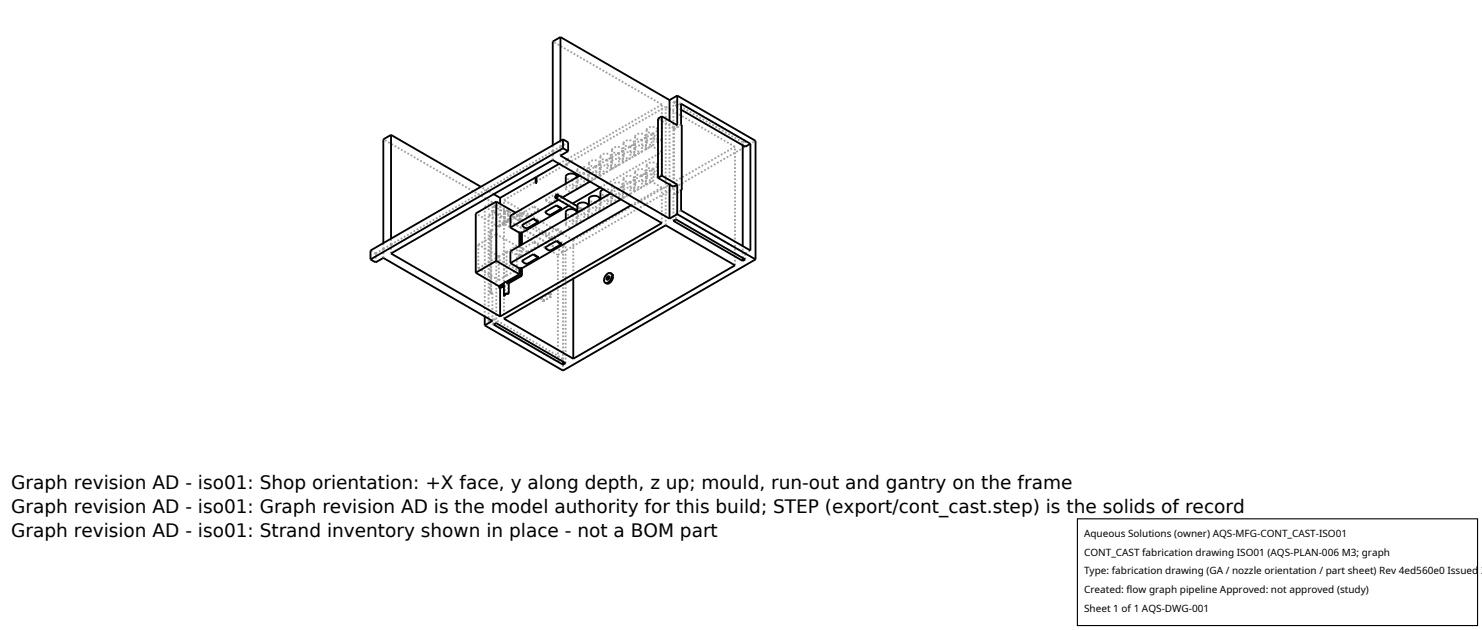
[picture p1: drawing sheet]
<svg xmlns="http://www.w3.org/2000/svg" width="212mm" height="90mm" viewBox="0 0 212 90" stroke-linecap="round" stroke-linejoin="round" font-family="sans-serif">
<g fill="none" stroke="#a0a0a0" stroke-width=".26" stroke-dasharray=".3 .3" stroke-linecap="butt">
<path d="M90.7 19.5l.2-.3 .5-.1 .6 .1 .3 .3M90.7 19.5v1.7M91.7 19.9v1.7M91.7 19.9h-.7l-.3-.4M92.2 19.6v1.7M92.2 19.6l-.5 .3M92.3 19.5l-.1 .1M92.3 19.5v1.7M92.4 18.6l.2-.3 .5-.2 .6 .1 .2 .4M92.4 18.6v1.7M93.1 19.2v1.6M93.3 19v1.7"/>
<path d="M93.3 19l-.7-.1-.2-.3M93.9 18.7v1.7M93.9 18.7l-.6 .3M93.9 18.6v.1M93.9 18.6v1.7M94.5 14.9l-15.6-9M96.2 14.6l.3-.2M96.2 18.2l.5-.3M96.2 18.4v-3.8M96.2 18.2l-2.2-1.3M96.3 18.5v9.3M96.3 18.5l-.1-.1"/>
<path d="M96.3 18.5l1.1-.7M96.5 14.4v.8M96.5 15.2l.8-.4M97.3 17.8l-1.1 .6M97.3 15.7l-.8-.5M53.6 36.2l1.1-.6M53.6 37.5v-1.3M53.6 36.2l-.7-.4M54.7 36.8v-1.2M54.7 35.6v-.9M54.7 35.6l1.1-.7M55.8 36.2v-1.3"/>
<path d="M55.8 34.9v-.8M55.8 34.9l23.1-13.3M68.3 34.9l2.6-1.5M68.3 38.3l2.6-1.5M68.3 34.9v3.4M69.2 29.5l11.2 6.5M69.2 29.5l1.1-.6M69.8 30.7l.7-.4M70 32.9l.1-.1M70.1 32.8v8.9M70.1 33l-.1-.1M70.3 28.9l-15.6-9"/>
<path d="M70.3 32.9v-4M70.3 32.9l-.2 .1M70.3 32.9l-.2-.1M70.5 27.7l-1.8-1M70.5 29.4l.4-.2M70.5 29.4v.9M70.9 36.8v-3.4M71.2 32.2v.2M71.2 32.4l-3.3-1.9M71.2 32.2l.8-.5M71.2 32.4l.8-.4M71.2 36.6l.8-.4"/>
<path d="M71.2 36.6l-2.9-1.7M71.2 36.6v3.4M71.4 32.3v-3.2M71.4 32.3l-.2-.1M72 31.8v.1M72 30.3l.2-.2h.5M72 30.3v1.5M72 28.6l23.1-13.4M72 31.7v.1M72 31.7v.3M72 36.2v3.4M72 30.5v1.4"/>
<path d="M72 31.9l-.6 .4M72 30.5v-.2M72.1 30.3l.1-.2h.4M72.1 31.8v.1M72.1 30.3v1.5M72.1 30.4v1.5M72.1 30.4l-.1 .1M72.1 30.4v-.1M72.3 31.7l-.3 .3M72.3 31.7l1.9-1M72.3 31.5l2.1-1.1M72.3 31.5v.2"/>
<path d="M72.3 36l1.5-.9M72.3 39.4l1.5-.9M72.3 36v3.4M72.3 36l-.3 .2M72.3 39.4l-.3 .2M72.6 30.1v1.5M72.6 31.6l-.5 .3M72.6 31.6h-.3l-.2 .2M72.7 30.1v1.5M72.7 30.1h-.1M72.7 31.6l-.4-.1M73.8 38.5v-3.4"/>
<path d="M73.8 35.1l-2.9-1.7M73.8 38.5l-2.9-1.7M74.2 30.7l-.6-.3M74.2 31.5l-1.3-.7M74.2 36.6l-1.3-.7M74.2 30.7v.8M74.2 35.1v1.5M74.4 31.4l-.2 .1M74.4 36.5l-.2 .1M74.4 31.4v-1M74.4 36.5v-1.5M74.5 31.5l7.3-4.1"/>
<path d="M74.5 31.5v-1M74.5 30.5l-1.8 1.1M74.5 31.5l-.1-.1M74.5 36.6l7.3-4.2M74.5 36.6v-1.7M74.5 36.6l-.1-.1M74.5 30.5l-.1-.1M75.3 37.7l-.8-.5M75.3 30.9l-.8-.4M75.3 32.6l-.8-.4M75.3 36l-.8-.4M75.3 30.9l-.4-.3-.4-.1"/>
<path d="M75.3 36l-.4-.3-.4-.1M76.2 29.5l-1.7 1M76.2 34.6l-1.7 1M76.9 30l-1.6 .9M76.9 30l-.7-.5M76.9 35l-1.6 1M76.9 35l-.7-.4M76.9 30l-.3-.4-.4-.1M76.9 35l-.3-.3-.4-.1M78.6 35.8l-.8-.5M78.6 29l-.8-.4M78.6 30.7l-.8-.4"/>
<path d="M78.6 34.1l-.8-.5M78.6 29l-.4-.3-.4-.1M78.6 34.1l-.4-.3-.4-.2M78.9 22.9v-1.3M78.9 21.6v-.9M78.9 21.6l1.1-.6M79.4 28.2l3.5 2.1M79.5 27.6l-1.7 1M79.5 32.7l-1.7 .9M79.6 27.9l3.5 2M79.7 36.4l-9.9-5.7M79.7 36.4l.7-.4"/>
<path d="M79.8 28.5l.5-.3M79.9 23.4l1-.6M80 21l1.1-.7M80 22.2v-1.2M80 21v-.9M80.2 28.1l-1.6 .9M80.2 28.1l-.7-.5M80.2 33.1l-1.6 1M80.2 33.1l-.7-.4M80.2 28.1l-.3-.4-.4-.1M80.2 33.1l-.3-.3-.4-.1M80.4 36l27.5-15.9"/>
<path d="M80.4 35.1l.4-.2M80.4 35.1l-9.9-5.7M80.4 36l-9.9-5.7M80.4 36v-.9M80.8 34.9l-9.9-5.7M80.8 26.9l.3 .4 .7 .1M80.8 32l.1 .2 .2 .2h.7M80.8 26.2v.7M80.8 31.3v.7M80.9 22.8l.1-.1M80.9 22.8v.8M80.9 23.6h.1"/>
<path d="M81 22.7l13.5-7.8M81 23.6h-.1M81 22.7v.9M81.2 29.4l.6-.3M81.8 25.7v1.7M81.8 30.7v1.7M81.8 25.7l-.7-.1-.3-.4M81.8 30.7h-.7l-.2-.2-.1-.2M81.9 34.3l23.1-13.3M81.9 34.3l-9.9-5.7M81.9 39.8v-5.5M82.3 27l1.1-.6"/>
<path d="M82.3 25.3v1.7M82.3 25.3l-.5 .4M82.3 27l.1-.1M82.3 32.1l1.1-.6M82.3 30.4v1.7M82.3 30.4l-.5 .3M82.3 32.1l.1-.1M82.4 26.9l-.2-.3-.6-.1-.5 .1-.3 .3M82.4 32l-.3-.3-.5-.1-.6 .1-.2 .3M82.4 25.2l-.1 .1M82.4 30.3l-.1 .1M82.4 25.3v1.6"/>
<path d="M82.4 30.4v1.6M82.5 26l.3 .3 .6 .1M82.5 31.1l.3 .3 .6 .1M82.5 24.3l.2-.3 .5-.2 .6 .1 .2 .4M82.5 24.3v.6M82.5 25.3v.7M82.5 30.4v.7M82.5 30.1l.3 .2M82.5 29.4l.6 .4M82.6 29.6l-.1-.2M82.8 25.1l10.3-5.9M82.8 29.7l-.1 .1-.1-.2"/>
<path d="M82.8 29.7l-.2-.1M82.8 30.3v-.3l.3-.2M82.9 30.3v-.3l.2-.1M83.1 29.9v.1M83.1 29.8l.1 .1M83.1 30l-.1 .2-.1 .1M83.2 29.9l-.1 .3-.3 .1M83.4 24.7v1.7M83.4 29.8v1.7M83.4 24.7l-.6-.1-.3-.3M83.4 29.8l-.6-.1M84 26.1l1.1-.6"/>
<path d="M84 24.4v1.7M84 24.4l-.6 .3M84 26.1v-.1M84 31.2l1.1-.7M84 29.5v1.7M84 29.5l-.6 .3M84 31.2v-.1M84 26l-.2-.3-.5-.2-.6 .1-.2 .4M84 31.1l-.2-.4-.5-.1-.6 .1-.2 .4M84 24.3v.1M84 29.4v.1M84 24.3v1.7"/>
<path d="M84 29.5v1.6M84.1 25l.1 .2 .2 .2 .7 .1M84.1 30.1l.3 .4h.7M84.1 23.3l.2-.3 .5-.1 .6 .1 .3 .3M84.1 23.3v1.7M84.1 29.4v.7M84.3 25.9l8.8-5.1M85.1 23.8v1.7M85.1 28.8v1.7M85.1 23.8l-.7-.1-.3-.4M85.1 28.8h-.7l-.3-.4M85.6 25.1l1.1-.6"/>
<path d="M85.6 23.4v1.7M85.6 23.4l-.5 .4M85.6 25.1l.1-.1M85.6 30.2l1.1-.6M85.6 28.5v1.7M85.6 28.5l-.5 .3M85.6 30.2l.1-.1M85.7 25l-.3-.3-.5-.1-.5 .1-.3 .3M85.7 30.1l-.3-.3-.5-.2-.5 .2-.3 .3M85.7 23.3l-.1 .1M85.7 28.4l-.1 .1M85.7 23.3v1.7"/>
<path d="M85.7 28.5v1.6M85.7 26.8l8.8-5.1M85.8 24.1l.3 .3 .6 .1M85.8 29.1l.2 .4 .7 .1M85.8 22.4l.2-.3 .5-.2 .6 .1 .2 .4M85.8 22.4v1.7M85.8 28.5v.6M86.2 27l.8 .1 .2 .1 .1 .3M86.7 39.9l.2 .1M86.7 22.8v1.7M86.7 27.9v1.7M86.7 22.8l-.6-.1-.3-.3"/>
<path d="M86.7 27.9l-.6-.1-.3-.3M87 39.4l.1 .2M87 39.6h.1M87.1 39.6l.1 .1M87.2 27.6l5.9-3.4M87.2 39.7l-.1 .3h-.2M87.3 24.2l1.1-.7M87.3 22.5v1.7M87.3 22.5l-.6 .3M87.3 24.2v-.1M87.3 29.3l1.1-.7M87.3 27.6v1.7"/>
<path d="M87.3 27.6l-.6 .3M87.3 29.3v-.2M87.3 24.1l-.2-.4-.6-.1-.5 .1-.2 .4M87.3 29.1l-.2-.3-.5-.1-.6 .1-.2 .3M87.3 22.4v.1M87.3 27.5v.1M87.3 22.4v1.7M87.3 27.5v1.6M87.4 23.1l.3 .4h.7M87.4 28.2l.1 .2 .2 .2h.7M87.4 21.4l.2-.3 .6-.1 .5 .1 .3 .3M87.4 26.5l.2-.3 .5-.1 .6 .1 .3 .3"/>
<path d="M87.4 21.4v1.7M87.4 26.5v1.7M88.4 21.9v1.6M88.4 26.9v1.7M88.4 21.9l-.7-.1-.2-.2-.1-.2M88.4 26.9l-.7-.1-.3-.3M88.7 28.5l4.4-2.6M88.9 23.2l1.1-.6M88.9 21.5v1.7M88.9 21.5l-.5 .4M88.9 23.2l.1-.1M88.9 28.3l1.1-.6"/>
<path d="M88.9 26.6v1.7M88.9 26.6l-.5 .3M88.9 28.3l.1-.1M89 23.1l-.2-.3-.6-.1-.5 .1-.3 .3M89 28.2l-.2-.3-.6-.2-.5 .2-.3 .3M89 21.4l-.1 .1M89 26.5l-.1 .1M89 21.4v1.7M89 26.5v1.7M89.1 22.2l.3 .3 .6 .1M89.1 27.2v.2l.3 .2 .6 .1M89.1 20.5l.2-.3 .5-.2 .6 .1 .2 .4"/>
<path d="M89.1 25.5l.2-.3 .5-.1 .6 .1 .2 .3M89.1 20.5v1.7M89.1 25.5v1.7M90 20.9v1.7M90 26v1.7M90 20.9l-.6-.1-.3-.3M90 26l-.6-.1-.3-.2v-.2M90.1 29.3l4.4-2.5M90.6 22.3l1.1-.7M90.6 20.6v1.7M90.6 20.6l-.6 .3M90.6 22.3v-.1"/>
<path d="M90.6 27.4l1.1-.7M90.6 25.7v1.7M90.6 25.7l-.6 .3M90.6 27.4v-.2M90.6 22.2l-.2-.3-.5-.2-.6 .1-.2 .4M90.6 27.2l-.2-.3-.6-.1-.5 .1-.2 .3M90.6 20.5v.1M90.6 25.5v.2M90.6 20.5v1.7M90.6 25.5v1.7M90.7 21.2l.1 .2 .2 .2h.7M90.7 26.3l.3 .3 .7 .1"/>
<path d="M90.7 24.6l.2-.3 .6-.2 .5 .2 .3 .3M90.7 24.6v1.7M91.7 25v1.7M91.7 25h-.7l-.2-.2-.1-.2M92.2 21.3l1.1-.6M92.2 21.3l.1-.1M92.2 26.4l1.1-.6M92.2 24.7v1.7M92.2 24.7l-.5 .3M92.2 26.4l.1-.1M92.3 21.2l-.3-.3-.5-.1-.5 .1-.3 .3M92.3 26.3l-.3-.3-.5-.2-.6 .2-.2 .3"/>
<path d="M92.3 24.6l-.1 .1M92.3 24.6v1.7M92.4 20.3v.2l.3 .1 .6 .1M92.4 25.3l.3 .4 .6 .1M92.4 23.6l.2-.3 .5-.1 .6 .1 .2 .3M92.4 23.6v1.7M93.1 24.2v1.7M93.3 24.1v1.7M93.3 24.1l-.6-.1-.3-.4M93.9 20.4l.6-.4M93.9 20.4v-.1M93.9 25.5l.6-.4"/>
<path d="M93.9 23.8v1.7M93.9 23.8l-.6 .3M93.9 25.5v-.2M93.9 20.3l-.2-.4-.5-.1-.6 .1-.2 .4M93.9 25.3l-.2-.3-.5-.1-.6 .1-.2 .3M93.9 23.6v.2M93.9 23.6v1.7M94.5 31.9v-5.1M94.5 20v-5.1M94.5 20l-1.4-.8M94.5 21.7l-1.4-.9M94.5 25.1v-3.4"/>
<path d="M94.5 25.1l-1.4-.9M94.5 26.8l-1.4-.9M95.1 32.2v-17M95.6 26.4v-9.1M96.2 26.7v-8.5M96.2 31.5v-3.8M96.3 27.8l-.1-.1M96.3 27.8l1-.6M96.5 30.5l.8-.4M96.5 30.5v.8M97.3 27.1l-1.1 .6M105 21l-9.9-5.8"/>
<path d="M105 37.9v-16.9M106.1 20.3l-9.9-5.7M106.1 20.3l.3-.2M106.1 36.8v-1.7M106.1 20.7v-.4M106.4 20.1l-9.9-5.7M106.4 21v-.9M106.4 36.2l.8-.4M106.4 37v-.8M106.4 36.2l-9.9-5.7M69.2 45.2v-15.7M69.8 45.9v-15.2"/>
<path d="M69.8 45.9l.7-.4M70 41.8v-8.9M70 41.8l.1-.1M70.1 41.9v-8.9M70.1 41.9l-.1-.1M70.3 41.8l-.2 .1M70.3 45.8v-4M70.3 41.8l-.2-.1M70.5 45.5v.9M70.9 46.1v-16.9M71.2 40l.8-.4M71.2 40l-2.9-1.7"/>
<path d="M72 40.7v.1M72 45.5v-16.9M72 40.8v.1M72 40.8v1.5M72.1 40.7v.1M72.1 40.7v1.5M72.1 40.8v1.3M72.6 40.5l-.5 .3M72.6 40.5v1.5M72.6 40.5h-.4l-.1 .2M77.3 42.5v.3l.3 .2M77.4 42.6v.2l.2 .2"/>
<path d="M77.5 42.5h-.2M77.5 42.6h-.1M77.6 43v-.2l-.1-.2M77.6 43l.1-.2-.2-.3M78.4 41.9h.2M78.4 41.9l-1.1 .6M78.5 41.9h.1M78.5 41.9l-1.1 .7M78.6 41.9l.2 .3-.1 .2M78.6 41.9l.1 .2v.2M78.7 42.3l-.2-.1v-.3M78.7 42.3l-1.1 .7"/>
<path d="M78.7 42.4l-.3-.2v-.3M78.7 42.4l-1.1 .6M79.7 51.6l-9.9-5.7M79.7 51.6v-15.2M79.7 51.6l.7-.4M80.4 52.9v-16.9M80.4 51.2l-9.9-5.7M80.4 51.6v-.4M80.8 51.9v-17M86.6 40.5l-.1-.4 .1-.5 .4-.5h.4M86.9 40l-.1-.1"/>
</g>
<g fill="none" stroke="#000" stroke-width=".26">
<path d="M55.8 19.3l-1.1 .6v14.8M55.8 19.3l12.9 7.4M55.8 19.3v14.8M80 5.3l15.6 9M80 5.3l-1.1 .6v14.8M80 5.3v14.8M80.4 19.9v1.3M80.4 19.9l-27.5 15.9v1.2M80.4 19.9l.7 .4v1.3M94.5 16.6v8.5M94.5 16.6l-.5 .3v8.5M95.6 14.3v3"/>
<path d="M96.7 13.7l11.2 6.4v16.9M96.7 13.7l-1.1 .6M96.7 13.7v4.2l-2.2-1.3M97.3 15.7l9.1 5.3 .8-.5M52.9 37l.7 .5 1.1-.7 15.6 9-1.1 .7M55.8 36.2l23.1-13.3 15.6 9-23.1 13.3zM67.9 38.9l3.3 2M70.5 27.7l.9 .6M70.9 28.8l-3 1.7v8.4M70.9 28.8l2.7 1.6M70.9 28.8v8.5M70.9 37.3l-3 1.6"/>
<path d="M70.9 37.3l3.3 1.9M71.4 28.3v.8M72.9 37.6l1.3 .7M72.9 32.5l1.3 .7M74.2 39.2l-1.9 1M74.2 33.2v1.9M74.2 38.3v.9M74.4 39.3l.1 .1M74.4 39.3l-2.1 1.1M74.4 33.1v1.9M74.4 38.2v1.1M74.4 38.2l.1 .1"/>
<path d="M74.4 38.2l-.2 .1M74.4 33.1l-.2 .1M74.4 33.1l.1 .1M74.5 39.4l-1.8 1.1M74.5 33.2v1.7M74.5 38.3v1.1M76.2 36.3l-1.7 .9 .4 .4 .4 .1 1.6-1M76.2 36.3l.4 .3 .3 .1M76.2 31.2l-1.7 1 .4 .3 .4 .1 1.6-.9M76.2 31.2l.3 .3 .4 .2M76.2 36.3l.7 .4M76.2 31.2l.7 .5"/>
<path d="M76.5 25.3l-5.1 3M76.5 25.3v.9M76.6 25.3h-.1M76.6 26.1l-.1 .1M76.6 25.3v.8M79.4 28.3l3.1 1.8M79.4 27.9l.2-.1 .1 .2-.3 .3-.1-.2zM79.5 34.4l-1.7 .9 .4 .4 .4 .1 1.6-1M79.5 34.4l.3 .3 .4 .1M79.5 29.3l-1.7 1 .4 .3 .4 .1 1.6-1M79.5 29.3l.4 .3 .3 .1M79.5 34.4l.7 .4"/>
<path d="M79.5 29.3l.7 .4M79.6 27.8v.3l-.2 .2M79.6 27.8l-.2 .2v.3M79.6 27.8l2.9 1.6M79.8 28.5l-6.9 4M79.9 23.4l-3.3 1.9M80.4 21.2l.7 .4M80.4 21.2l-27.5 15.8M81.1 21.6l-1.1 .6 15.6 9M81.2 29.4l-6.7 3.8M81.9 39.8v11.4M82.4 25.3l-.1-.3-.3-.2h-.5l-.4 .1-.3 .3v1"/>
<path d="M82.4 30.4l-.1-.3-.3-.2h-.5l-.5 .1-.2 .3v1M82.5 24.9v.4M82.8 25.1l-9.9 5.7v1.7M84 29.5l-.1-.3-.3-.2-.5-.1-.4 .1-.2 .3v1.1M84.3 25.9l-4 2.3M85.7 28.5l-.1-.3-.4-.2h-.4l-.5 .1-.2 .3v1M85.7 26.8l-3.9 2.3M86.2 27l-.4 .4v1.1M86.8 39.5l.2-.1v.2l-.1 .2-.2 .1-.1-.1zM87 39.6l-.2 .3M87.2 27.6l-14.3 8.3v1.7M87.2 39l.3 .2 .1 .2-.2 .6-.5 .5h-.2l-.3-.1"/>
<path d="M87.2 39l.2 .4-.2 .5-.4 .4-.4 .1M87.2 39h-.4l-.4 .4-.1 .6 .1 .4M88.7 28.5l-15.8 9.1M90.1 29.3l-15.6 9M94 25.4l2.2 1.3 .5-.3M94.5 25.1l2.2 1.3M94.5 25.1l-.5 .3M95.6 26.4v4.8M96.2 31.5l.3-.2 9.9 5.7-.3 .3zM96.7 30.6l11.2 6.4M96.7 30.6l-1.1 .6M96.7 26.4v4.2"/>
<path d="M97.4 27.1l-.1 .1M106.1 20.7v14.4M106.1 36.8v.5M107.2 20.5l-9.9-5.7 .1 12.3M107.2 20.5v15.3l-9.9-5.7v-3h.1M107.9 37l-27.5 15.9-11.2-6.4M69.2 45.2v1.3M70.5 46.4l.4-.3 9.9 5.8-.4 .2zM71.2 40.9v.2M71.2 41.1l.2 .1M71.4 41.2v4M72 42.2v.1h.1"/>
<path d="M72 40.9l-.6 .3M72 45.5l23.1-13.3 9.9 5.7-23.1 13.3zM72 40.6v1.6M72 40.4l-.8 .5M72 40.6l-.8 .5M72 40.4v.2M72.1 42.1v.2M72.3 40.2l-.3 .2M72.3 40.4l.4 .1M72.3 40.2v.2M72.7 41.9h-.5l-.2 .3M72.7 41.9l-.5 .1-.1 .3"/>
<path d="M72.7 40.5v1.4M80.4 51.6v.5"/>
</g>
<path d="M153.9 74.1h57.1v15.2h-57.1z" fill="#fff" stroke="#000" stroke-width=".16"/>
<g font-size="2.6">
<text x="1.6" y="69.8">Graph revision AD - iso01: Shop orientation: +X face, y along depth, z up; mould, run-out and gantry on the frame</text>
<text x="1.6" y="73.3">Graph revision AD - iso01: Graph revision AD is the model authority for this build; STEP (export/cont_cast.step) is the solids of record</text>
<text x="1.6" y="76.7">Graph revision AD - iso01: Strand inventory shown in place - not a BOM part</text>
</g>
<g font-size="1.4">
<text x="154.8" y="76.6">Aqueous Solutions (owner) AQS-MFG-CONT_CAST-ISO01</text>
<text x="154.8" y="79.3">CONT_CAST fabrication drawing ISO01 (AQS-PLAN-006 M3; graph</text>
<text x="154.8" y="82">Type: fabrication drawing (GA / nozzle orientation / part sheet) Rev 4ed560e0 Issued 2</text>
<text x="154.8" y="84.7">Created: flow graph pipeline Approved: not approved (study)</text>
<text x="154.8" y="87.4">Sheet 1 of 1 AQS-DWG-001</text>
</g>
</svg>
